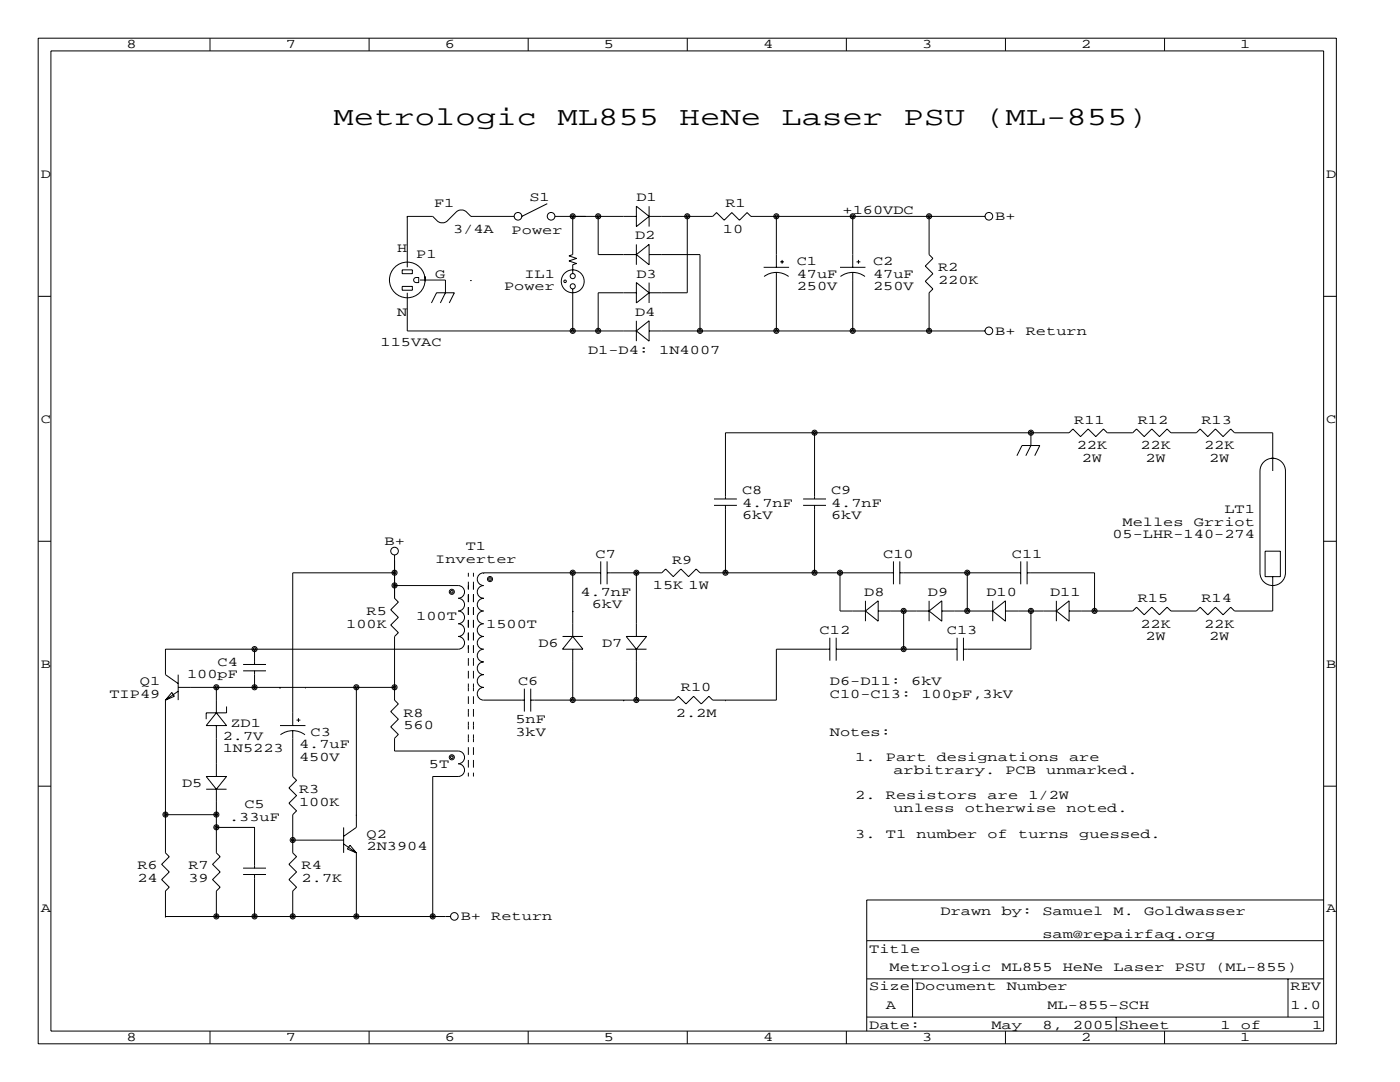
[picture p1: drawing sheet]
<svg xmlns="http://www.w3.org/2000/svg" width="279mm" height="216mm" viewBox="0 0 279 216" stroke-linecap="round" stroke-linejoin="round" font-family="sans-serif">
<g fill="none" stroke="#000" stroke-width=".2">
<path d="M7.6 7.6h259.1v200.7h-259.1zM10.2 10.2h254v195.5h-254zM41.9 7.6v2.6M73.7 7.6v2.6M105.4 7.6v2.6M137.2 7.6v2.6M168.9 7.6v2.6M200.7 7.6v2.6M232.4 7.6v2.6M7.6 59.1h2.6M80.3 57.1h2v.8h-2zM80.3 53.8h2v.8h-2z"/>
<path d="M81.3 43.2h.1M81.3 43.2h5.1l1 1 .5 .2h.7l.6-.2 2-2 .5-.3h.8l.5 .3 1 1h8.6M81.3 58.4v7.6h45.7M81.3 43.2v10.1M82.6 55.6l.5-.2h.5v1h-.5a.51 .51 0 0 1-.5-.8zM83.8 55.9h5.1v2.5l-1 2.1M84.8 55.1v1M94 55.9h.1M109.2 40.6l-5.1 2.6M110.7 43.2h16.3M114.3 43.2v7.6l-.8 .3 1.6 .5-1.6 .5 1.6 .5-.8 .2v1.8M114.3 57.7v8.3"/>
<path d="M119.4 43.2v7.6h7.6M127 58.4h-7.6v7.6M127 41.1l2.5 2.1-2.5 2zM127 48.8v4M127 56.4l2.5 2-2.5 2.1zM127 50.8l2.5-2v4zM129.5 43.2h12.7l.8-.8 1.5 1.5 1.5-1.5 1.6 1.5 1.5-1.5 .8 .8h46.7M129.5 41.1v4.1M129.5 56.4v4.1M129.5 50.8h10.2v15.2M137.2 43.2v15.2h-7.7M152.4 53.3h5.1"/>
<path d="M152.5 55.2a4.1 4.1 0 0 1 4.9 0M154.9 43.2v10.1M154.9 54.4v11.6M155.7 52.2h.8M156.1 51.9v.7M167.6 53.3h5.1M167.7 55.2a4.1 4.1 0 0 1 4.9 0M170.2 43.2v10.1M170.2 54.4v11.6M170.9 52.2h.8M171.3 51.9v.7M185.4 43.2v7.6l.8 .8-1.5 1.5 1.5 1.5-1.5 1.5 1.5 1.6-.8 .7v7.6"/>
<path d="M264.2 59.1h2.5M86.1 60.5l1-2.1h3.6l-1 2.1M127 64v4.1M127 66l2.5-2v4.1zM129.5 66h67.1M142.5 99.6h4.6M160.3 99.6h4.5M162.6 86.4v13.2M202.9 90.9l1.1-2h3.5l-1 2M205.7 86.4v2.5l-1 2M252 92.4a2.54 2.54 0 0 1 2.8-.8 2.54 2.54 0 0 1 1.7 2.4v20.3a2.54 2.54 0 0 1-2.5 2.5 2.54 2.54 0 0 1-2.5-2.5v-20.3v-.6zM253.7 91.4h.6"/>
<path d="M254 94v-7.6h-7.6l-.8-.8-1.5 1.5-1.5-1.5-1.6 1.5-1.5-1.5-.7 .8h-5.1l-.8-.8-1.5 1.5-1.5-1.5-1.6 1.5-1.5-1.5-.7 .8h-5.1l-.8-.8-1.5 1.5-1.5-1.5-1.6 1.5-1.5-1.5-.7 .8h-68.6v13.2M7.6 108h2.6M78.7 116.8h12.7a1.27 1.27 0 0 1 1.3 1.3 1.27 1.27 0 0 1-1.3 1.3 1.27 1.27 0 0 1 1.3 1.2 1.27 1.27 0 0 1-1.3 1.3 1.27 1.27 0 0 1 1.3 1.3 1.27 1.27 0 0 1-1.3 1.3 1.27 1.27 0 0 1 1.3 1.2 1.27 1.27 0 0 1-1.3 1.3 1.27 1.27 0 0 1 1.3 1.3 1.27 1.27 0 0 1-1.3 1.2h-58.4v5.1l2.6 1.8M78.7 110.7v8.7l.8 .7-1.5 1.6 1.5 1.5-1.5 1.5 1.5 1.5-.8 .8v12.7l.8 .8-1.5 1.5 1.5 1.5-1.5 1.5 1.5 1.6-.8 .7v2.6h12.7a1.27 1.27 0 0 1 1.3 1.2 1.27 1.27 0 0 1-1.3 1.3 1.27 1.27 0 0 1 1.3 1.3 1.27 1.27 0 0 1-1.3 1.2h-5v28M78.7 114.3h-20.3v30.5M93.5 114.3v.8M93.5 116.1v1.5M93.5 118.6v1.5M94.5 114.3v.8M94.5 116.1v1.5M94.5 118.6v1.5M96.5 114.3a1.27 1.27 0 0 0-1.3 1.3 1.27 1.27 0 0 0 1.3 1.2 1.27 1.27 0 0 0-1.3 1.3 1.27 1.27 0 0 0 1.3 1.3 1.27 1.27 0 0 0-1.3 1.2 1.27 1.27 0 0 0 1.3 1.3 1.27 1.27 0 0 0-1.3 1.3 1.27 1.27 0 0 0 1.3 1.3 1.27 1.27 0 0 0-1.3 1.2 1.27 1.27 0 0 0 1.3 1.3 1.27 1.27 0 0 0-1.2 1.3 1.27 1.27 0 0 0 1.2 1.2 1.27 1.27 0 0 0-1.3 1.3 1.27 1.27 0 0 0 1.3 1.3 1.27 1.27 0 0 0-1.2 1.2 1.27 1.27 0 0 0 1.2 1.3 1.27 1.27 0 0 0-1.3 1.3 1.27 1.27 0 0 0 1.3 1.3 1.27 1.27 0 0 0-1.3 1.2 1.27 1.27 0 0 0 1.3 1.3h8.1"/>
<path d="M96.5 114.3h.1M96.5 114.3h23.4M114.3 114.3v12.7M119.9 112v4.6M121.2 114.3h10.9l.7-.8 1.6 1.6 1.5-1.6 1.5 1.6 1.5-1.6 .8 .8h38.6M121.2 112v4.6M127 114.3v12.7M142.5 100.8h4.6M144.8 100.8v13.5M160.3 100.8h4.5M162.6 100.8v13.5M167.6 114.3v7.6h5.1"/>
<path d="M172.7 119.9v4.1M178.3 112v4.6M179.6 114.3h24.1M179.6 112v4.6M185.4 119.9v4.1M193 114.3v7.6M198.1 119.9v4.1M203.7 112v4.6M205 114.3h13.4v7.6M205 112v4.6M210.8 119.9v4.1M252.5 110h3v5.1h-3z"/>
<path d="M254 115.1v6.8h-7.6l-.8-.7-1.5 1.5-1.5-1.5-1.6 1.5-1.5-1.5-.7 .7h-5.1l-.8-.7-1.5 1.5-1.5-1.5-1.6 1.5-1.5-1.5-.7 .7h-12.7M264.2 108h2.5M33 139.7v30.5l.8 .7-1.5 1.6 1.5 1.5-1.5 1.5 1.5 1.5-.8 .8v5.1M34.3 138.2l.5 .7-1.8 .8zM35.6 134.6v5.1M35.6 137.2h43.1M35.6 137.9l-2.6 1.8M43.2 137.2v5M48.5 133.9h4.6M48.5 132.6h4.6M50.8 137.2h.1M50.8 129.5v3.1"/>
<path d="M50.8 133.9v3.3M55.9 137.2h.1M61 137.2h.1M71.1 137.2v27.9l-2.5 1.8M93.5 121.2v1.5M93.5 123.7v1.5M93.5 126.2v1.6M93.5 128.8v1.5M93.5 131.3v1.5M93.5 133.9v1.5M93.5 136.4v1.5M93.5 138.9v1.6"/>
<path d="M94.5 121.2v1.5M94.5 123.7v1.5M94.5 126.2v1.6M94.5 128.8v1.5M94.5 131.3v1.5M94.5 133.9v1.5M94.5 136.4v1.5M94.5 138.9v1.6M104.6 137.4v4.6M105.9 137.4v4.6M112.3 127h4M114.3 121.9h.1"/>
<path d="M114.3 129.5v10.2M114.3 127l2 2.5h-4zM124.5 139.7h.1M125 129.5h4M125 127h4l-2 2.5zM127 129.5v10.2M144.8 139.7h.1M165.6 129.5h-10.7v10.2h-12.7l-.7-.8-1.5 1.6-1.6-1.6-1.5 1.6-1.5-1.6-.8 .8h-28.7M165.6 127.3v4.5M166.9 129.5h24.1M166.9 127.3v4.5M172.7 121.9l2.6-2v4.1z"/>
<path d="M175.3 121.9h10.1M180.3 121.9v7.6M185.4 121.9l2.6-2v4.1zM188 121.9h10.1M191 127.3v4.5M192.3 127.3v4.5M198.1 121.9l2.6-2v4.1zM200.7 121.9h10.1M205.7 121.9v7.6h-13.4M210.8 121.9l2.6-2v4.1zM7.6 156.9h2.6M41.1 154.9h4.1l-2 2.6z"/>
<path d="M41.1 157.5h4.1M43.2 144.8v10.1M43.2 157.5v12.7l.7 .7-1.5 1.6 1.5 1.5-1.5 1.5 1.5 1.5-.7 .8v5.1M43.2 142.2l2 2.6h-4.1zM45.2 141v1.2h-4.1v1.3M55.9 144.8h5.1M56 146.6a4.1 4.1 0 0 1 4.9 0M58.4 145.8v9.1l.8 .8-1.5 1.5 1.5 1.5-1.5 1.6 1.5 1.5-.8 .8v7.6l.8 .7-1.5 1.6 1.5 1.5-1.5 1.5 1.5 1.5-.8 .8v5.1M59.2 143.7h.7M59.6 143.3v.8M93.5 141.5v1.5M93.5 144v1.5"/>
<path d="M93.5 146.6v1.5M93.5 149.1v1.5M93.5 151.6v1.6M93.5 154.2v.7M94.5 141.5v1.5M94.5 144v1.5M94.5 146.6v1.5M94.5 149.1v1.5M94.5 151.6v1.6M94.5 154.2v.7M264.2 156.9h2.5M33 162.6h.1"/>
<path d="M33 162.6h10.2M43.2 162.6h.1M43.2 165.1h7.6v8.1M48.5 174.5h4.6M48.5 173.2h4.6M50.8 174.5v8.4M58.4 167.6h.1M58.4 167.6h10.2M68.6 165.1v5.1M68.6 168.4l2.5 1.8M69.8 168.7l1.3 1.5-1.8-.8zM71.1 162.6h.1"/>
<path d="M71.1 170.2v12.7M264.2 179.6h-91.2v26.1M33 182.9h.1M33 182.9h56.9M173 195.3h91.2M173 187.7h91.2M182.1 195.3v7.6M257 195.3v7.6M41.9 205.7v2.6M73.7 205.7v2.6M105.4 205.7v2.6M137.2 205.7v2.6"/>
<path d="M168.9 205.7v2.6M173 202.9h91.2M200.7 205.7v2.6M222.8 202.9v2.8M232.4 205.7v2.6"/>
<circle cx="81.3" cy="55.9" r="3.6"/>
<circle cx="103.4" cy="43.2" r=".76"/>
<circle cx="110" cy="43.2" r=".76"/>
<circle cx="112.8" cy="56.1" r=".25"/>
<circle cx="114.3" cy="56.1" r="2.29"/>
<circle cx="114.3" cy="57.1" r=".51"/>
<circle cx="114.3" cy="43.2" r=".51"/>
<circle cx="114.3" cy="55.1" r=".51"/>
<circle cx="114.3" cy="43.2" r=".25"/>
<circle cx="119.4" cy="43.2" r=".51"/>
<circle cx="119.4" cy="43.2" r=".25"/>
<circle cx="137.2" cy="43.2" r=".51"/>
<circle cx="137.2" cy="43.2" r=".25"/>
<circle cx="154.9" cy="43.2" r=".51"/>
<circle cx="154.9" cy="43.2" r=".25"/>
<circle cx="170.2" cy="43.2" r=".51"/>
<circle cx="170.2" cy="43.2" r=".25"/>
<circle cx="185.4" cy="43.2" r=".51"/>
<circle cx="185.4" cy="43.2" r=".25"/>
<circle cx="197.4" cy="43.2" r=".76"/>
<circle cx="114.3" cy="66" r=".51"/>
<circle cx="114.3" cy="66" r=".25"/>
<circle cx="119.4" cy="66" r=".51"/>
<circle cx="119.4" cy="66" r=".25"/>
<circle cx="139.7" cy="66" r=".51"/>
<circle cx="139.7" cy="66" r=".25"/>
<circle cx="154.9" cy="66" r=".51"/>
<circle cx="154.9" cy="66" r=".25"/>
<circle cx="170.2" cy="66" r=".51"/>
<circle cx="170.2" cy="66" r=".25"/>
<circle cx="185.4" cy="66" r=".51"/>
<circle cx="185.4" cy="66" r=".25"/>
<circle cx="197.4" cy="66" r=".76"/>
<circle cx="162.6" cy="86.3" r=".51"/>
<circle cx="162.6" cy="86.3" r=".25"/>
<circle cx="205.7" cy="86.3" r=".51"/>
<circle cx="205.7" cy="86.3" r=".25"/>
<circle cx="78.7" cy="114.3" r=".51"/>
<circle cx="78.7" cy="116.8" r=".51"/>
<circle cx="78.7" cy="110" r=".76"/>
<circle cx="78.7" cy="114.3" r=".25"/>
<circle cx="78.7" cy="116.8" r=".25"/>
<circle cx="90.2" cy="118.1" r=".51"/>
<circle cx="90.2" cy="118.1" r=".25"/>
<circle cx="97.8" cy="115.5" r=".51"/>
<circle cx="97.8" cy="115.5" r=".25"/>
<circle cx="114.3" cy="114.3" r=".51"/>
<circle cx="114.3" cy="114.3" r=".25"/>
<circle cx="127" cy="114.3" r=".51"/>
<circle cx="127" cy="114.3" r=".25"/>
<circle cx="144.8" cy="114.3" r=".51"/>
<circle cx="144.8" cy="114.3" r=".25"/>
<circle cx="162.6" cy="114.3" r=".51"/>
<circle cx="162.6" cy="114.3" r=".25"/>
<circle cx="167.6" cy="114.3" r=".51"/>
<circle cx="167.6" cy="114.3" r=".25"/>
<circle cx="193" cy="114.3" r=".51"/>
<circle cx="193" cy="114.3" r=".25"/>
<circle cx="43.2" cy="137.1" r=".51"/>
<circle cx="43.2" cy="137.1" r=".25"/>
<circle cx="50.8" cy="137.1" r=".51"/>
<circle cx="50.8" cy="129.5" r=".51"/>
<circle cx="50.8" cy="137.1" r=".25"/>
<circle cx="50.8" cy="129.5" r=".25"/>
<circle cx="71.1" cy="137.1" r=".51"/>
<circle cx="71.1" cy="137.1" r=".25"/>
<circle cx="78.7" cy="137.1" r=".51"/>
<circle cx="78.7" cy="137.1" r=".25"/>
<circle cx="114.3" cy="139.7" r=".51"/>
<circle cx="114.3" cy="139.7" r=".25"/>
<circle cx="127" cy="139.7" r=".51"/>
<circle cx="127" cy="139.7" r=".25"/>
<circle cx="180.3" cy="121.9" r=".51"/>
<circle cx="180.3" cy="129.5" r=".51"/>
<circle cx="180.3" cy="121.9" r=".25"/>
<circle cx="180.3" cy="129.5" r=".25"/>
<circle cx="193" cy="121.9" r=".51"/>
<circle cx="193" cy="121.9" r=".25"/>
<circle cx="205.7" cy="121.9" r=".51"/>
<circle cx="205.7" cy="121.9" r=".25"/>
<circle cx="218.4" cy="121.9" r=".51"/>
<circle cx="218.4" cy="121.9" r=".25"/>
<circle cx="90.2" cy="151.1" r=".51"/>
<circle cx="90.2" cy="151.1" r=".25"/>
<circle cx="33" cy="162.5" r=".51"/>
<circle cx="33" cy="162.5" r=".25"/>
<circle cx="43.2" cy="165.1" r=".51"/>
<circle cx="43.2" cy="162.5" r=".51"/>
<circle cx="43.2" cy="165.1" r=".25"/>
<circle cx="43.2" cy="162.5" r=".25"/>
<circle cx="58.4" cy="167.6" r=".51"/>
<circle cx="58.4" cy="167.6" r=".25"/>
<circle cx="43.2" cy="182.9" r=".51"/>
<circle cx="43.2" cy="182.9" r=".25"/>
<circle cx="50.8" cy="182.9" r=".51"/>
<circle cx="50.8" cy="182.9" r=".25"/>
<circle cx="58.4" cy="182.9" r=".51"/>
<circle cx="58.4" cy="182.9" r=".25"/>
<circle cx="71.1" cy="182.9" r=".51"/>
<circle cx="71.1" cy="182.9" r=".25"/>
<circle cx="86.4" cy="182.9" r=".51"/>
<circle cx="86.4" cy="182.9" r=".25"/>
<circle cx="90.7" cy="182.9" r=".76"/>
</g>
<g font-size="5.3">
<text x="66.5" y="24.9">Metrologic</text>
<text x="111.3" y="24.9">ML855</text>
<text x="135.6" y="24.9">HeNe</text>
<text x="156" y="24.9">Laser</text>
<text x="180.3" y="24.9">PSU</text>
<text x="196.6" y="24.9">(ML-855)</text>
</g>
<g font-size="2.6">
<text x="25.3" y="9.7">8</text>
<text x="57" y="9.7">7</text>
<text x="88.8" y="9.7">6</text>
<text x="120.5" y="9.7">5</text>
<text x="152.3" y="9.7">4</text>
<text x="184" y="9.7">3</text>
<text x="215.8" y="9.7">2</text>
<text x="247.5" y="9.7">1</text>
<text x="8.1" y="35.5">D</text>
<text x="264.7" y="35.5">D</text>
<text x="86.6" y="41.4">F1</text>
<text x="105.7" y="40.1">S1</text>
<text x="127" y="40.1">D1</text>
<text x="144.8" y="41.4">R1</text>
<text x="90.4" y="46.5">3/4A</text>
<text x="102.1" y="46.7">Power</text>
<text x="126.7" y="47.8">D2</text>
<text x="144.3" y="46.5">10</text>
<text x="168.1" y="42.7">+160VDC</text>
<text x="198.6" y="43.9">B+</text>
<text x="79.2" y="50.3">H</text>
<text x="83.1" y="51.6">P1</text>
<text x="159" y="52.8">C1</text>
<text x="174.2" y="52.8">C2</text>
<text x="86.9" y="55.4">G</text>
<text x="100.6" y="57.9">Power</text>
<text x="104.6" y="55.4">IL1</text>
<text x="127" y="55.4">D3</text>
<text x="159" y="55.4">47uF</text>
<text x="159" y="57.9">250V</text>
<text x="174.2" y="55.4">47uF</text>
<text x="174.2" y="57.9">250V</text>
<text x="187.2" y="54.1">R2</text>
<text x="187.2" y="56.6">220K</text>
<text x="79.2" y="63">N</text>
<text x="126.7" y="63">D4</text>
<text x="75.9" y="69.1">115VAC</text>
<text x="117.3" y="70.6">D1-D4:</text>
<text x="131.6" y="70.6">1N4007</text>
<text x="198.6" y="66.8">B+</text>
<text x="204.7" y="66.8">Return</text>
<text x="8.1" y="84.3">C</text>
<text x="214.4" y="84.6">R11</text>
<text x="214.9" y="89.7">22K</text>
<text x="227.1" y="84.6">R12</text>
<text x="227.6" y="89.7">22K</text>
<text x="239.8" y="84.6">R13</text>
<text x="240.3" y="89.7">22K</text>
<text x="264.7" y="84.3">C</text>
<text x="215.9" y="92.2">2W</text>
<text x="228.6" y="92.2">2W</text>
<text x="241.3" y="92.2">2W</text>
<text x="148.1" y="98.6">C8</text>
<text x="148.1" y="101.1">4.7nF</text>
<text x="165.9" y="98.6">C9</text>
<text x="165.9" y="101.1">4.7nF</text>
<text x="148.1" y="103.6">6kV</text>
<text x="165.9" y="103.6">6kV</text>
<text x="222" y="107.4">05-LHR-140-274</text>
<text x="224" y="104.9">Melles</text>
<text x="238.3" y="104.9">Grriot</text>
<text x="244.3" y="102.4">LT1</text>
<text x="76.7" y="108.7">B+</text>
<text x="86.9" y="112.3">Inverter</text>
<text x="93" y="109.7">T1</text>
<text x="118.9" y="111.3">C7</text>
<text x="134.1" y="112.5">R9</text>
<text x="176.3" y="111.3">C10</text>
<text x="201.9" y="111.3">C11</text>
<text x="115.8" y="118.9">4.7nF</text>
<text x="130.3" y="117.6">15K 1W</text>
<text x="172.5" y="118.9">D8</text>
<text x="185.2" y="118.9">D9</text>
<text x="196.8" y="118.9">D10</text>
<text x="209.5" y="118.9">D11</text>
<text x="69.1" y="125.2">100K</text>
<text x="73.2" y="122.7">R5</text>
<text x="83.1" y="123.7">100T</text>
<text x="97" y="125.2">1500T</text>
<text x="118.1" y="121.4">6kV</text>
<text x="227.1" y="120.1">R15</text>
<text x="227.6" y="125.2">22K</text>
<text x="239.8" y="120.1">R14</text>
<text x="240.3" y="125.2">22K</text>
<text x="107.4" y="129">D6</text>
<text x="120.1" y="129">D7</text>
<text x="163.6" y="126.5">C12</text>
<text x="189" y="126.5">C13</text>
<text x="228.6" y="127.8">2W</text>
<text x="241.3" y="127.8">2W</text>
<text x="8.1" y="133.2">B</text>
<text x="27.9" y="136.7">Q1</text>
<text x="37.3" y="135.4">100pF</text>
<text x="43.4" y="132.8">C4</text>
<text x="103.4" y="136.7">C6</text>
<text x="135.9" y="137.9">R10</text>
<text x="165.6" y="136.7">D6-D11:</text>
<text x="181.9" y="136.7">6kV</text>
<text x="264.7" y="133.2">B</text>
<text x="21.8" y="139.2">TIP49</text>
<text x="80.5" y="143">R8</text>
<text x="134.9" y="143">2.2M</text>
<text x="165.6" y="139.2">C10-C13:</text>
<text x="183.9" y="139.2">100pF,3kV</text>
<text x="44.5" y="147.6">2.7V</text>
<text x="46" y="145">ZD1</text>
<text x="59.7" y="149.4">4.7uF</text>
<text x="62" y="146.8">C3</text>
<text x="80.5" y="145.5">560</text>
<text x="102.9" y="144.3">5nF</text>
<text x="102.9" y="146.8">3kV</text>
<text x="165.6" y="146.8">Notes:</text>
<text x="44.5" y="150.1">1N5223</text>
<text x="59.7" y="151.9">450V</text>
<text x="85.6" y="153.2">5T</text>
<text x="170.7" y="151.9">1.</text>
<text x="176.8" y="151.9">Part</text>
<text x="178.3" y="154.4">arbitrary.</text>
<text x="186.9" y="151.9">designations</text>
<text x="200.7" y="154.4">PCB</text>
<text x="208.8" y="154.4">unmarked.</text>
<text x="213.4" y="151.9">are</text>
<text x="36.3" y="157">D5</text>
<text x="48.8" y="161.3">C5</text>
<text x="59.7" y="158.2">R3</text>
<text x="59.7" y="160.8">100K</text>
<text x="170.7" y="159.5">2.</text>
<text x="176.8" y="159.5">Resistors</text>
<text x="197.1" y="159.5">are</text>
<text x="205.2" y="159.5">1/2W</text>
<text x="45.7" y="163.8">.33uF</text>
<text x="73.2" y="167.1">Q2</text>
<text x="170.7" y="167.1">3.</text>
<text x="176.8" y="167.1">T1</text>
<text x="178.3" y="162.1">unless</text>
<text x="182.9" y="167.1">number</text>
<text x="192.5" y="162.1">otherwise</text>
<text x="197.1" y="167.1">of</text>
<text x="203.2" y="167.1">turns</text>
<text x="212.9" y="162.1">noted.</text>
<text x="215.4" y="167.1">guessed.</text>
<text x="27.4" y="173.5">R6</text>
<text x="37.6" y="173.5">R7</text>
<text x="60.2" y="173.5">R4</text>
<text x="73.2" y="169.7">2N3904</text>
<text x="27.4" y="176">24</text>
<text x="37.6" y="176">39</text>
<text x="60.2" y="176">2.7K</text>
<text x="8.1" y="182.1">A</text>
<text x="91.9" y="183.6">B+</text>
<text x="98" y="183.6">Return</text>
<text x="187.7" y="182.6">Drawn</text>
<text x="199.9" y="182.6">by:</text>
<text x="208" y="182.6">Samuel</text>
<text x="222.2" y="182.6">M.</text>
<text x="228.3" y="182.6">Goldwasser</text>
<text x="264.7" y="182.1">A</text>
<text x="173.5" y="190.2">Title</text>
<text x="208" y="187.2">sam@repairfaq.org</text>
<text x="173.5" y="197.6">Size Document</text>
<text x="177.5" y="193.8">Metrologic</text>
<text x="199.9" y="193.8">ML855</text>
<text x="200.9" y="197.6">Number</text>
<text x="212.1" y="193.8">HeNe</text>
<text x="222.2" y="193.8">Laser</text>
<text x="234.4" y="193.8">PSU</text>
<text x="242.6" y="193.8">(ML-855)</text>
<text x="257.6" y="197.6">REV</text>
<text x="176.8" y="201.4">A</text>
<text x="209" y="201.4">ML-855-SCH</text>
<text x="257.6" y="201.4">1.0</text>
<text x="25.3" y="207.8">8</text>
<text x="57" y="207.8">7</text>
<text x="88.8" y="207.8">6</text>
<text x="120.5" y="207.8">5</text>
<text x="152.3" y="207.8">4</text>
<text x="173.5" y="205.2">Date:</text>
<text x="184" y="207.8">3</text>
<text x="197.9" y="205.2">May</text>
<text x="208" y="205.2">8,</text>
<text x="214.1" y="205.2">2005 Sheet</text>
<text x="215.8" y="207.8">2</text>
<text x="243.6" y="205.2">1</text>
<text x="247.5" y="207.8">1</text>
<text x="247.7" y="205.2">of</text>
<text x="261.9" y="205.2">1</text>
</g>
</svg>
